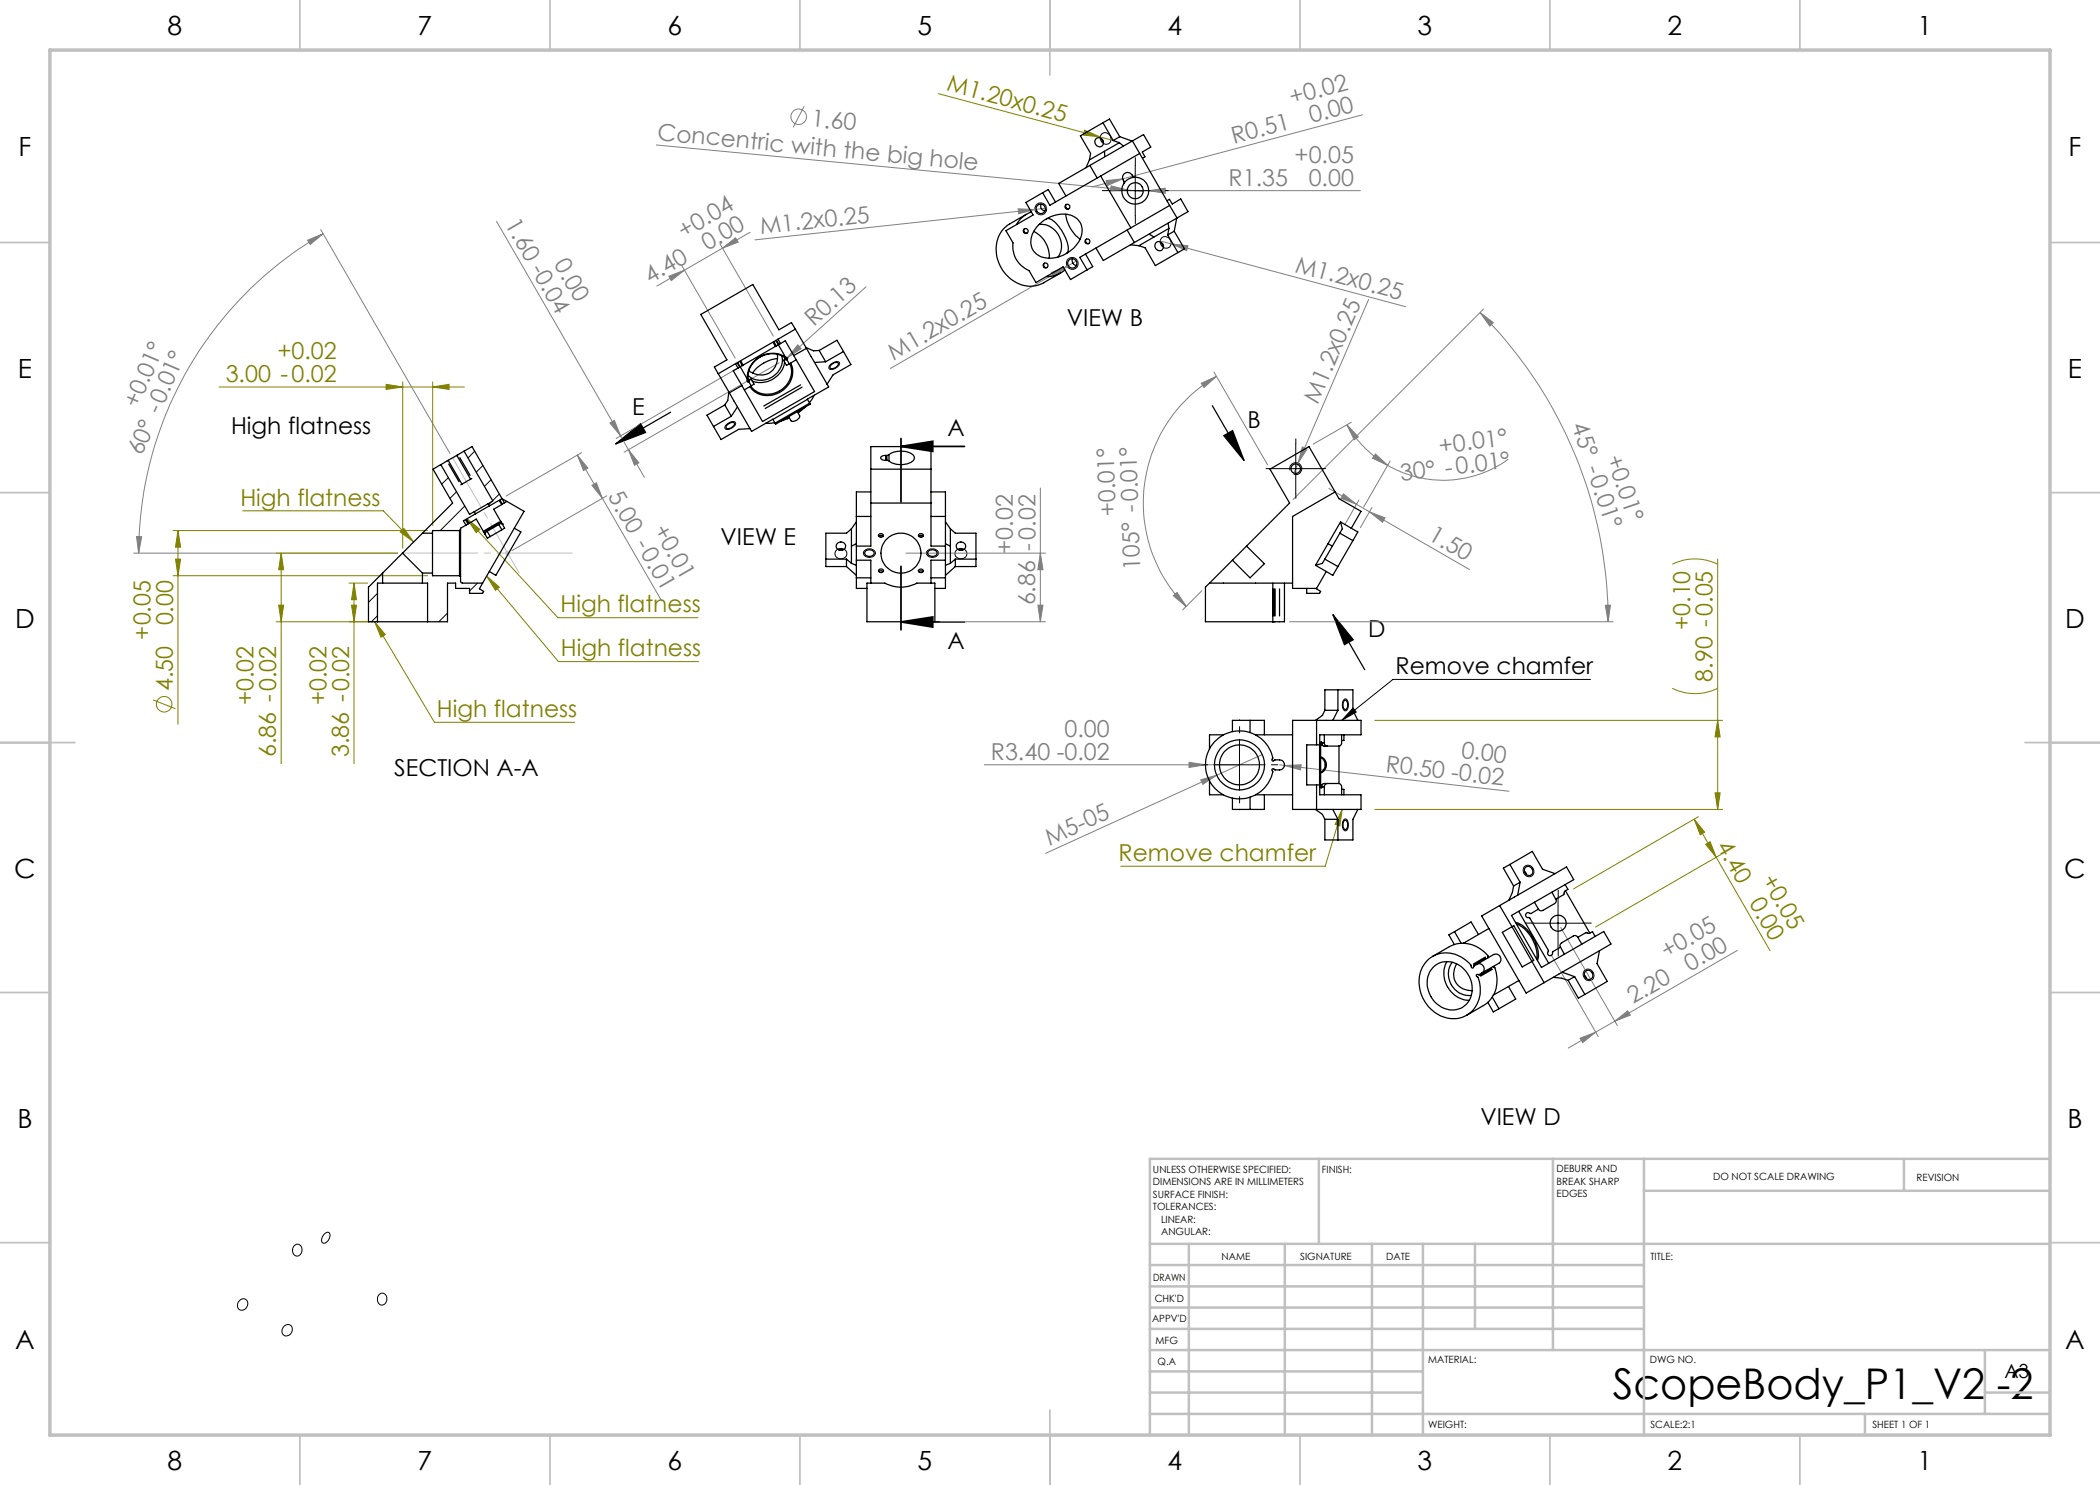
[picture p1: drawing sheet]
<svg xmlns="http://www.w3.org/2000/svg" width="420mm" height="297mm" viewBox="0 0 420 297" stroke-linecap="round" stroke-linejoin="round" font-family="sans-serif">
<g fill="none" stroke="#808000" stroke-width=".2">
<path d="M187.7 18.7l32.3 8.7M216.9 26l3.1 1.4-3.4-.4zM220 27.4l2.3 .6M43.8 77.4h49.1M77.2 76.9l3.3 .5-3.3 .5zM80.5 76.4v33.2M86.5 76.4v28.7M86.5 77.4l3.3-.5v1zM34.6 106.1h50.9M34.6 115.1h50.9M35.1 111.8h1l-.5 3.3zM35.6 106.1l.5 3.3h-1z"/>
<path d="M35.6 106.1v38.7M48.5 102.2h28.2l6 6.2M55.2 110.6h24.3M56.2 110.6l.5 3.3h-1zM56.2 110.6v42.1M69.8 116.6h3.7M70.8 116.6v36.1M70.8 116.6l.5 3.3h-1zM80 106.4l.8-.7 1.9 2.7zM93.4 103.7l2.6 2.2-.8 .6zM93.4 103.7l18.2 19.8h28M97.3 115.2l2.6 2.2-.8 .7z"/>
<path d="M97.3 115.2l14.4 17.1h28M334.5 112.9a10.2 10.2 0 0 1 9 0M343.5 111.8v50.1M30.6 140l4.5 1.7M55.2 124.4h19.3M55.7 121h1l-.5 3.4zM70.3 121h1l-.5 3.4zM74.9 124.4l2.1 2.5-.8 .6zM74.9 124.4l12 20.1h28M334.5 137.7a9.9 9.9 0 0 0 9 0M275 144.1h69.5M343 158.6h1l-.5 3.3z"/>
<path d="M343.5 144.1l.5 3.3h-1zM268.4 161.9l-.4 3.3-1-.3zM268.4 161.9l-3.4 11.3h-40.8M275 161.9h69.5M338.8 163.9l2.1 2.5-.9 .6zM338.8 163.9l4.5 7.6M339.7 163.3l-25 14.5M341.1 168.9l.9-.6 1.3 3.2zM343.3 171.5l10.7 18.6M344.1 171l-25 14.4"/>
<circle cx="32.8" cy="140.9" r="1.55"/>
</g>
<g fill="none" stroke="#808080" stroke-width=".2">
<path d="M131.3 29l94.2 9M160.8 21.2l-2.2 4.3M221.2 36.1l3.3-.3-3 1.3zM222.2 37.2l3.3 .8-3.4 .2zM224.5 35.8l-6.1 1.6M225.5 38l3.1 .3M227 38.1h45.1M229.7 38.1l3.3-.5v1.1zM272.5 23l-48 12.8M61.5 48l3.1-1.3-2.5 2.2zM64.1 45.9l25.9 44.8M64.6 46.7a73.8 73.8 0 0 0-36.9 63.9"/>
<path d="M99.3 44.3l24.8 42.9M133.8 55.2l3.1-1.2-2.6 2.1zM136.4 53.2l10.6 18.4M136.9 54l-5.5 3.2M144 48.8l10.7 18.4M144.5 49.6l-7.6 4.4M144.5 49.6l2.6-2 .5 .8zM150 46.5l-5.5 3.1M173.2 57.4l-15.8 14.2M203.6 41.8l3.4 .1-3.3 .9zM207 41.9l-56 6.1M209.3 41.6l-2.3 .3"/>
<path d="M210.3 54.5l3.1-1.2-2.6 2.1zM213.4 53.3l-35.3 20.4M215.5 52.1l-2.1 1.2M232 48.2l2.3 .6M234.3 48.8l3.3 .3-.3 1zM234.3 48.8l46.8 12.5M273.7 59.9l-14.1 32.7M147.7 73.5l-24.5 14.2M155.8 72.6l-31 17.8M157.4 71.6l-.1 .1M159.6 69l.6 .7-2.8 1.9zM240.2 76.7l3.1-1.4-2.5 2.2z"/>
<path d="M242.8 74.4l10.7 18.6M243.3 75.3a29.2 29.2 0 0 0-6.1 46M296 62.5l2.7 2-.7 .7zM296 62.5a87.5 87.5 0 0 1 25.6 61.9M296.7 61.8l-38.1 38.1M115.5 91l2.1 2.6-.9 .5zM115.5 91l5 8.7M116.3 90.5l-15.1 8.7M118.4 97.1l.9-.5 1.2 3.1zM120.5 99.7l11.8 20.5M121.4 99.2l-19 10.9M122 84.6l.9-.5 1.2 3.1z"/>
<path d="M124.1 87.2l1.6 2.8M125.7 90l3.2 5.5M125.7 90l2.1 2.6-.9 .5zM208.1 97.6v26.8M259.6 92.6l-.9 2.3M260.5 89.4l.9 .4-1.8 2.8zM265.8 97.7l5.5 3.2M268.7 98.8l2.6 2.1-3.1-1.2zM269.4 84.9l2.3 2.5-.9 .5zM269.4 84.9a22.8 22.8 0 0 0 8.1 8.2M270.3 84.5l-7.7 4.3M275.1 90.8l2.4 2.3-3-1.5z"/>
<path d="M278 92.2l-5.3 9.2M301.7 91.8a22.1 22.1 0 0 1-24.2 1.3M26.7 110.6h52.8M27.3 107.3h1l-.6 3.3zM181.2 110.6h27.9M208.1 110.6l.5 3.3h-1zM234.7 119.2l.7-.7 1.8 2.8zM240.4 118.1l-3.9 3.9M271.3 100.9l2.6 1.5M271.8 100l-2.8 4.9M273.9 102.4l3.1 1.2-.5 .9zM273.9 102.4l20 11.5"/>
<path d="M274.4 101.5l-2.3 4M188 124.4h21.1M207.6 121h1l-.5 3.4zM257.9 124.4h64.8M321.1 121.1l1-.1-.5 3.4zM196.9 153h51M237.8 152.5l3.3 .5-3.3 .5zM240.1 156l3.2-1-2.7 1.9zM243.3 155l-34.2 15.7M252.4 150.9l-9.1 4.1M255.9 153l1 .1M256.9 153.1l3.3-.1-.1 1z"/>
<path d="M256.9 153.1l44.9 5.2M310.2 190.9l9.5 16.4M312.1 185.5l11.4 19.6M347.5 190.1l-24.6 14.2M316 207.6l3.1-1.2-2.6 2.1zM319.1 206.4l-5.4 3.2M322.9 204.3l-3.8 2.1M322.9 204.3l2.6-2.1 .6 .8z"/>
<circle cx="159.7" cy="23.3" r="1.56"/>
</g>
<path d="M123.1 88.8l5-4.1 1 1.8zM134.1 82.4l-11 6.4M242.5 81.1l6.3 11M244.8 87.1l1.7-1 2.3 6zM266.6 122.9l4.1 5-1.8 1zM266.6 122.9l6.3 11" fill="none" stroke="#000" stroke-width=".25"/>
<path d="M180.2 89.3l6.3-1v2zM180.2 89.3h12.7M180.2 87.7v12.7M180.2 113.3v12.7M180.2 124.4l6.3-1v2zM180.2 124.4h12.7" fill="none" stroke="#000" stroke-width=".35"/>
<path d="M101 110.6h1M101.1 110.3l.7 .7M101.5 110.1v1M101.8 110.3l-.7 .7" fill="none" stroke="#c0c0c0" stroke-width=".2"/>
<g fill="none" stroke="#000" stroke-width=".2">
<path d="M220.3 26.8a1.14 1.14 0 0 1 1.8 .5 1.14 1.14 0 0 1-.9 1.6 1.28 1.28 0 0 1-.9-2.1zM222 38.1h10.1M227 33.1v10M232.3 47.6a1.17 1.17 0 0 1 1.7 .4 1.17 1.17 0 0 1-.5 1.6 1.27 1.27 0 0 1-1.3-.6 1.27 1.27 0 0 1 .1-1.4zM166.2 72.8l.9-.4a.53 .53 0 0 1 .8 .1 .53 .53 0 0 1-.3 .8 1.35 1.35 0 0 1-1.8 .4v-.3zM145.4 84.8l.9-.5a.56 .56 0 0 1 .8 .3 .56 .56 0 0 1-.4 .8 1.2 1.2 0 0 1-1.7 .3v-.4zM254.1 93.7h10.1M258 94a1.2 1.2 0 0 1 1-1.5 1.2 1.2 0 0 1 1.3 1.3 1.2 1.2 0 0 1-1.5 1.1M259.2 88.8v9.9M167.2 110.1a1.14 1.14 0 0 1 1.6-.3 1.14 1.14 0 0 1 .3 1.6 1.15 1.15 0 0 1-1.5 .2 1.15 1.15 0 0 1-.4-1.5zM172.8 110.2a1.29 1.29 0 0 1 1.3-.4 1.29 1.29 0 0 1 1 .9 1.31 1.31 0 0 1-1.3 .8 1.31 1.31 0 0 1-1.1-.9zM185.5 110.1a1.31 1.31 0 0 1 2.2 .5 1.25 1.25 0 0 1-1.3 .9 1.25 1.25 0 0 1-1.1-1z"/>
<path d="M191.2 110.1a1.13 1.13 0 0 1 1.7-.2 1.13 1.13 0 0 1 .1 1.6 1.14 1.14 0 0 1-1.5 .1 1.14 1.14 0 0 1-.3-1.5zM318.1 135.9h-39.5l-10.2 8.2M242.9 153h10M247.9 148v10M268.7 140l.1-.1a.47 .47 0 0 1 .5-.1 .47 .47 0 0 1 .3 .6 1.42 1.42 0 0 1-.5 1.8 1.52 1.52 0 0 1-.4-2.2zM270.6 141.6l.7 .8-2.9 1.7zM268.8 163.9h.1a.57 .57 0 0 1 .6 .1 .57 .57 0 0 1 .1 .5 1.18 1.18 0 0 1-.6 1.7 1.7 1.7 0 0 1-.2-2.3zM304.9 173.3a1.16 1.16 0 0 1 1.7 .4 1.16 1.16 0 0 1-.7 1.7 1.26 1.26 0 0 1-1.1-.7 1.26 1.26 0 0 1 .1-1.4zM311.6 179.6v10M306.6 184.6h10M316.9 194.1a1.17 1.17 0 0 1 1.8 .4 1.17 1.17 0 0 1-.8 1.6 1.29 1.29 0 0 1-1-2zM48.1 260a.98 .98 0 0 1 1.3 .2 .98 .98 0 0 1-.1 1.3 .99 .99 0 0 1-1.5 .4 .99 .99 0 0 1-.1-1.5z"/>
<path d="M58.8 249.2a.98 .98 0 0 1 1.3-.1 .98 .98 0 0 1 .3 1.3 .95 .95 0 0 1-1.2 .8 .95 .95 0 0 1-.7-1.2zM64.7 246.9l.1-.1a.64 .64 0 0 1 1-.3 .64 .64 0 0 1 .1 1 1.16 1.16 0 0 1-1.4 1l-.2-.6zM75.8 258.9a.97 .97 0 0 1 1.2-.1 .97 .97 0 0 1 .4 1.2 .96 .96 0 0 1-1.1 1 .96 .96 0 0 1-.8-1.2zM56.9 265.2a1 1 0 0 1 1.4 0 1 1 0 0 1-.1 1.5 .99 .99 0 0 1-1.4 .3 .99 .99 0 0 1-.2-1.4z"/>
<circle cx="208.2" cy="41.7" r="1.18"/>
<circle cx="214.5" cy="52.7" r="1.17"/>
</g>
<path d="M80.5 110.6h33.9" fill="none" stroke="#c0c0c0" stroke-width=".2" stroke-dasharray="15.2 1.3 1.3 1.3" stroke-dashoffset=".2"/>
<path d="M90.5 91.6l13.3 23" fill="none" stroke="#c0c0c0" stroke-width=".2" stroke-dasharray="15.2 1.3 1.3 1.3" stroke-dashoffset="3.8"/>
<g fill="none" stroke="#c0c0c0" stroke-width=".35">
<path d="M60 0v10M110 0v10M160 0v10M210 0v15M260 0v10M310 0v10M360 0v10M0 48.5h10M410 48.5h10M0 98.5h10M410 98.5h10M0 148.5h15"/>
<path d="M405 148.5h15M0 198.5h10M410 198.5h10M0 248.5h10M410 248.5h10M60 287v10M110 287v10M160 287v10M210 282v15M260 287v10M310 287v10M360 287v10"/>
</g>
<g fill="none" stroke="#c0c0c0" stroke-width=".5">
<path d="M263.8 231.8v17M310.6 231.8v38.2M328.8 231.8v55.2M328.8 238.2h81.2M380.8 231.8v6.4M410 231.8h-180v55.2M230 248.8h180M230 257.3h98.8M230 253h98.8M237.8 248.8v38.2M257 248.8v38.2M274.4 248.8v38.2"/>
<path d="M284.6 248.8v38.2M295 248.8v17M230 265.8h98.8M230 261.5h98.8M230 278.5h54.6M230 274.3h54.6M230 270h180M397 278.5h13M397 270v12.8M230 282.8h180M373 282.8v4.2"/>
</g>
<path d="M10 10h400v277h-400z" fill="none" stroke="#c0c0c0" stroke-width=".7"/>
<path d="M222.1 38.1h-1.6M227.1 33.1v-1.6M232.1 38.1h1.6M227.1 43.1v1.6M254.2 93.7h-1M259.2 88.7v-.9M259.2 98.7v1M264.2 93.7h.9M311.6 179.6v-1.6M306.6 184.6h-1.6M311.6 189.6v1.6M316.6 184.6h1.6" fill="none" stroke="#000" stroke-width=".2" stroke-dasharray="15.2 1.3 1.3 1.3"/>
<path d="M242.9 153h-4M247.9 148v-4M247.9 158v4M252.9 153h4" fill="none" stroke="#000" stroke-width=".2" stroke-dasharray="15.2 1.3 1.3 1.3" stroke-dashoffset="15.1"/>
<path d="M244.8 87.1l1.7-1 2.3 6zM266.6 122.9l4.1 5-1.8 1zM123.1 88.8l5-4.1 1 1.8z" fill="#000"/>
<path d="M74.9 124.4l2.1 2.5-.8 .6zM80 106.4l.8-.7 1.9 2.7zM97.3 115.2l2.6 2.2-.8 .7zM93.4 103.7l2.6 2.2-.8 .6z" fill="#808000"/>
<path d="M180.2 89.3l6.3-1v2zM180.2 124.4l6.3-1v2z" fill="#000"/>
<g fill="#808080">
<path d="M118.4 97.1l.9-.5 1.2 3.1zM115.5 91l2.1 2.6-.9 .5z"/>
<path d="M61.5 48l3.1-1.3-2.5 2.2zM27.3 107.3h1l-.6 3.3z"/>
</g>
<g fill="#808000">
<path d="M216.9 26l3.1 1.4-3.4-.4z"/>
<path d="M343.5 144.1l.5 3.3h-1zM343 158.6h1l-.5 3.3z"/>
<path d="M338.8 163.9l2.1 2.5-.9 .6zM341.1 168.9l.9-.6 1.3 3.2z"/>
</g>
<g fill="#808080">
<path d="M222.2 37.2l3.3 .8-3.4 .2z"/>
<path d="M237.8 152.5l3.3 .5-3.3 .5z"/>
<path d="M203.6 41.8l3.4 .1-3.3 .9z"/>
<path d="M221.2 36.1l3.3-.3-3 1.3z"/>
<path d="M240.1 156l3.2-1-2.7 1.9z"/>
<path d="M210.3 54.5l3.1-1.2-2.6 2.1z"/>
<path d="M159.6 69l.6 .7-2.8 1.9z"/>
<path d="M260.5 89.4l.9 .4-1.8 2.8z"/>
<path d="M234.3 48.8l3.3 .3-.3 1z"/>
<path d="M256.9 153.1l3.3-.1-.1 1z"/>
<path d="M229.7 38.1l3.3-.5v1.1z"/>
<path d="M321.1 121.1l1-.1-.5 3.4zM296 62.5l2.7 2-.7 .7z"/>
<path d="M269.4 84.9l2.3 2.5-.9 .5zM275.1 90.8l2.4 2.3-3-1.5z"/>
<path d="M144.5 49.6l2.6-2 .5 .8zM133.8 55.2l3.1-1.2-2.6 2.1z"/>
<path d="M322.9 204.3l2.6-2.1 .6 .8zM316 207.6l3.1-1.2-2.6 2.1z"/>
<path d="M207.6 121h1l-.5 3.4zM208.1 110.6l.5 3.3h-1z"/>
<path d="M240.2 76.7l3.1-1.4-2.5 2.2zM234.7 119.2l.7-.7 1.8 2.8z"/>
<path d="M122 84.6l.9-.5 1.2 3.1zM125.7 90l2.1 2.6-.9 .5z"/>
<path d="M268.7 98.8l2.6 2.1-3.1-1.2zM273.9 102.4l3.1 1.2-.5 .9z"/>
</g>
<path d="M270.6 141.6l.7 .8-2.9 1.7z" fill="#000"/>
<g fill="#808000">
<path d="M268.4 161.9l-.4 3.3-1-.3zM77.2 76.9l3.3 .5-3.3 .5zM86.5 77.4l3.3-.5v1z"/>
<path d="M55.7 121h1l-.5 3.4zM56.2 110.6l.5 3.3h-1z"/>
<path d="M70.8 116.6l.5 3.3h-1zM70.3 121h1l-.5 3.4zM35.6 106.1l.5 3.3h-1zM35.1 111.8h1l-.5 3.3z"/>
</g>
<g fill="none" stroke="#000" stroke-width=".25">
<path d="M208.5 38.6l-3.3 1.9 1.4 2.5-5.4 3.1 1.4 2.5a5.2 5.2 0 0 0 3.2 5.5l1.4 2.4 5.4-3.1 1.5 2.5 3.3-1.9M208.5 38.6l1.2-.7 1.4 2.5M217.9 32l-.7 1.5M218 33.1l1.4 2.5M219.2 27.8a.92 .92 0 0 1 1.4 .3 .92 .92 0 0 1-.6 1.3 1.02 1.02 0 0 1-.8-1.6zM220.1 35.2l6.1 10.4M220.1 35.2l-10.1 5.9-1.5-2.5M220.3 27.7l.4 .7M220.6 24.5l-4.5 2.7 2 3.5-.2 1.3M220.6 24.5l2 3.6M220.6 24.5l1.3-.7 2 3.5M220.9 30.4v.8"/>
<path d="M222.6 28.1l1.3 .4M223.9 28.5l-6 3.5M223.9 28.5l.8 .7M223.9 27.3l-1.3 .8M223.9 27.3l2.5 .9M226.5 28.2l7.4 12.9M226.5 28.2l-14.8 8.5 1.5 2.5M226.5 28.2l2.2-1.3 1.5 2.5-1.7 1 .5 1-.5 .2M227 35.5l-.3-.2a1.07 1.07 0 0 0-1.3-.8 1.07 1.07 0 0 0-.8 1.3l.2 .5v.4M227 35.5a2.69 2.69 0 0 1 2.7 3.1 2.69 2.69 0 0 1-3.6 2 2.69 2.69 0 0 1-1.3-3.9M227 35.5a2.69 2.69 0 0 0-2.2 1.2M227.9 30.7l-7.8 4.5"/>
<path d="M204.9 45.7a.52 .52 0 0 0-.1 .6 .52 .52 0 0 0 .6 .3M205.3 42.9l-3.3 1.9a6.3 6.3 0 0 0-1.7 8.8 6.4 6.4 0 0 0 8.4 2.9l3.4-1.9M206.3 42.4a5.2 5.2 0 0 0-3 2.5M206.8 46.3a5.7 5.7 0 0 1 3 5.3M207.8 44.9a4.2 4.2 0 0 1 3.9 2.1 4.2 4.2 0 0 1-.1 4.4M208.2 40.8a.96 .96 0 0 0 .8 1.4M208.9 52.6a.5 .5 0 0 0-.1 .7 .5 .5 0 0 0 .6 .2M209.3 43.8a5.2 5.2 0 0 0-3 5.6 3.7 3.7 0 0 0 4.5 2.2l1.3-.3 1.2-.6M209.3 43.8a5.4 5.4 0 0 1 6.1-.1 3.7 3.7 0 0 1-.1 5.3l-.6 .6-1.4 1.1M209.3 43.8a2.12 2.12 0 0 1 2.2 1.1 7.7 7.7 0 0 1 2.1 5.4l-.3 .4M213 54a5.1 5.1 0 0 1-3.7 1.3M213.1 42.9a7.1 7.1 0 0 0 2.9 4.9"/>
<path d="M213.3 40.9a.5 .5 0 0 0-.1 .6 .5 .5 0 0 0 .6 .2M214.5 51.7a.93 .93 0 0 0 .8 1.4M217.1 50.8l1.4 2.5-1.1 .7M217.3 47.8a.51 .51 0 0 0-.1 .6 .51 .51 0 0 0 .6 .3M225.4 46l1.5 2.5M226.1 49l1.7 .1M226.2 45.6l-10.2 5.9 1.4 2.5M226.9 48.5l-6.2 3.6-1.5-2.5M227.8 49.1l1.2 .5 2.1 3.5 4.5-2.6M229.9 46.9l.8 .4M231.2 48.5a.91 .91 0 0 1 1.4 .4 .91 .91 0 0 1-.6 1.3 1 1 0 0 1-.9-.6 1 1 0 0 1 .1-1.1zM232.3 48.5l.4 .7"/>
<path d="M233.4 40.1l.5-.2 .6 .9 1.6-1 1.5 2.5-2.2 1.3M233.5 47l2.1 3.5M233.6 44.6l.2 1.1M233.8 45.7l-6 3.4M233.8 45.7l-.3 1.3M233.9 41.1l-7.7 4.5M233.9 41.1l1.5 2.5M234.8 46.2l-1.3 .8M234.8 46.2l2.1 3.6-1.3 .7M235.3 43.6l-.5 2.6M235.4 43.6l-8.5 4.9M143.7 74.8l2.2 3.8"/>
<path d="M145.8 78.4l-.2 1.7-.6 .9M145.9 78.6l1.6 2.8M147.1 72.7l-3.4 2.1M147.1 72.7l.5 .9M147.5 72.7l.3 .6M147.5 72.5l.6 .9M147.6 73.6l-1 .6 1.8 2.9M148 72.4l.4 .6M148.1 73.4l-.5 .2M148.1 73.4l1.4 2.5M148.2 72.3l.4 .6M148.4 77.1l-2.5 1.5"/>
<path d="M149.5 75.9a.25 .25 0 0 0-.1 .3 .25 .25 0 0 0 .4 .1M149.5 75.9l.1 .5M149.6 75.7l.4 .2M149.8 76.3l.1-.3 .3-.2 .6 1-1.9 1.2M149.8 76.4l.4 .6M154.7 68.5l.3 .7M154.8 68.4l.4 .7M155.2 68.1l.5 .9M155.4 68.2l.3 .6M155.5 70.9a3.5 3.5 0 0 1-1.5 3.6 3.5 3.5 0 0 1-4-.1l-.2-.2M155.5 71.7a7.1 7.1 0 0 0-5 2.9M155.6 67.8l-8.5 4.9"/>
<path d="M155.6 67.8l.5 .9M155.7 69l1.4 2.5a.28 .28 0 0 1 .4 .1 .28 .28 0 0 1-.1 .4 .28 .28 0 0 1-.4-.1l-.3 .2 .6 1 1.9-1.1M155.7 69l-7.6 4.4M156.1 68.7l-.4 .3M156.1 68.7l1-.5 1.7 2.9M156.4 71.2a4.2 4.2 0 0 1-5.4 4.7l-.6-.3-.8-.5M156.9 72.5a4.9 4.9 0 0 1-6.4 3.7M157 71.5v.4M157.4 71.9a4.7 4.7 0 0 0-5.3-.6 4.7 4.7 0 0 0-2.4 4.8l.1 .2M157.4 72.1l.4 .6M157.5 71.8a5 5 0 0 0-5.3-.6 5 5 0 0 0-2.7 4.6M157.9 72.7a4.5 4.5 0 0 1-3.5 6.1 4 4 0 0 1-4.2-1.6"/>
<path d="M158.1 72.6a4.7 4.7 0 0 1-3.8 6.5 4.1 4.1 0 0 1-4.3-1.8M158.8 71.1l4.1 7.2-10.4 6-4.1-7.2M159.1 65.8l-.8-1.3-2.5 1.5-5.2-9.1-10.4 6 5.2 9.1-2.5 1.4 .8 1.4M159.1 65.8l-3.5 2M159.1 65.8l2.2 3.9M160.1 77l-7.3 4.2M160.4 77.4l-7.4 4.3M161.2 69.5l1.5 .7 1.1-.1M161.3 69.7l-2.5 1.4M161.3 69.7l1.6 2.8M161.5 79.9l-6.9 4M161.5 79.9l.4 .7"/>
<path d="M162.8 79.1l-.9 1.4M162.9 72.5l2.5 4.3M163.8 70.1l1.3 2.3M163.8 70.1l3.6-2.1 1.3 2.3M165.1 72.4l-2.2 .1M165.4 76.8l.3 .6-4.2 2.5M166.2 73.1a.95 .95 0 0 1 1.5-.4 1.24 1.24 0 0 1-1.7 .9zM168.7 70.3l1.5 2.6-3.6 2.1-1.2 1.8M168.7 70.3l-3.6 2.1M88.2 92.9l5.7 10 1-.6M88.2 92.9l-1.6 .9 3.9 6.8-6 6M89.6 92.1l-1.4 .8"/>
<path d="M89.6 92.1l2.8 4.7M89.7 92.8l2.1 3.5M91.4 91.1l-1.8 1M91.4 91.1l2.7 4.7M92 91.5l2 3.6M92.8 90.2l-1.4 .9M92.8 90.2l1.6-.9 6 10.4M92.8 90.2l5.8 10-1 .5M94.4 95.7l-2.3 1.3M100.4 99.7l-2.5 1.5M100.4 99.7l1 .6M100.5 99.8l.3 .7"/>
<path d="M142.7 85.3l1.5 2.6 3.5-2 2.3-.2M145 81l1.3 2.3M145 81l-3.6 2 1.3 2.3M145.5 84.9l.2-.1a.79 .79 0 0 1 1.2-.1 1.26 1.26 0 0 1-1.7 .9l.1-.4zM146.3 83.3l-3.6 2M147.5 81.4l2.5 4.3M147.5 81.4l-1.2 1.9M154.6 83.9l-4.3 2.4-.3-.6M154.6 83.9l.4 .7M155 84.5l-1.8 .1M157.4 83.6l.1 .1M157.6 83.5v.1"/>
<path d="M157.8 83.5l-.2 .2-1.4 .5M159.5 82.3l.4 .8a1.24 1.24 0 0 1-1.7 1l-.5-.8M159.7 82.3v.1M159.8 82.2l.1 .1M161 81.4l-1.1 1h-.4M161.9 80.6l-6.9 4M161.9 80.6l.2 .2-7 4-.1-.2M174.2 98.4h-2.9v19.3h2.1M174.2 93.8h12M176.2 91.4l.4-.2 .8-.1a4.5 4.5 0 0 1 5.3 0 .97 .97 0 0 1-.7 1.5 4.9 4.9 0 0 1-4.6-.5 .9 .9 0 0 1-1.3-.6zM177.1 91.2v.7M177.4 91.2v.7"/>
<path d="M177.8 91.1v.9M186.2 98.4h2.9v19.3h-2.1M267 98.4l-8.5 4.9v14.4h4.8M76.5 116.6h8M76.5 116.6h-1v7.8M76.5 114.6l-2.8 2.8v7h1.8M76.5 114.6v2M80.5 110.6l4 4M80.5 110.6l-4 4M84.5 106.6l-4 4M84.5 116.6h1v7.8M84.5 106.6h2"/>
<path d="M84.5 114.6v2M84.5 114.6h2M86.5 106.6v8M86.5 114.6v.5h5.4M91.9 106.1v9M91.9 106.1h-5.4v.5M91.9 115.1l.2 .2M92.1 105.9h.1M92.1 105.9l-.2 .2M92.1 115.3v1l.3 .3h4.1M92.1 105.9v9.4M93.2 104l.3 .7"/>
<path d="M93.2 105l2-1.2 1.8 3M93.2 105l-1.1 .7v.2M93.3 103.9l.4 .7M94.9 102.3l.2 .5M95.1 102.8l-2.4 1.4 .5 .8M96.5 116.6l-.6 1.2 .8 .5-.2 .4h-2.6v-1h-2.8v-1.1h-1.6v7.8h-4M97.5 106.4l.5 .8M97.6 100.7l-2.7 1.6M97.6 100.7l.3 .5M97.9 101.2l-2.8 1.6M99.8 105.1l.5 .7M99.9 100.2l.4 .6"/>
<path d="M99.9 104.4l-3 1.7M100 104.6l-3 1.7M100 100.1l.4 .6M100.5 104.8h.1M100.5 104.8l-.3-.1-3.1 1.7-.2 .2 .1 .2M100.5 104.8l.4 .9-3.3 1.9h-.1l-.5-.8M101.4 100.3l-2.7 1.5 1.8 3M101.4 100.3l3.4 2-8.3 14.3M102.9 105.7l1.3 .7-5 8.7-1.3-.8M165.2 111.8h4.1M167.5 108.7a.88 .88 0 0 1 1.4 0 .88 .88 0 0 1-.4 1.3 .85 .85 0 0 1-1.1-.3 .85 .85 0 0 1 .1-1zM167.8 110l.4-.1 .4 .1"/>
<path d="M169.3 113.3l2 1.8M169.3 111.8v1.5M169.3 111.8l1 .9M170.3 112.7l1 .4M170.3 105.8v6.9M170.3 105.8l-1 .8h-4.1v6.7h4.1M171.2 108.8l-.8 .4M171.3 109.2h2.9v-19.9h12v19.9h2.9M171.3 112h2.9v4.6M171.3 115.6h2.9M171.3 103.3h2.9M171.3 104.4l-1 1.4"/>
<path d="M173.1 110.2a.92 .92 0 0 1 1.1-.3 .92 .92 0 0 1 .6 .9 1.04 1.04 0 0 1-1.9-.2zM174.2 116.6h-.8v7.8h13.6v-7.8h-.8M174.2 116.6h2.8a6.7 6.7 0 0 0 6.4 0h2.8M174.2 100.6h12M175.8 107.2a.6 .6 0 0 1 .8 0M175.8 106.9a.45 .45 0 0 1 .6-.2 .45 .45 0 0 1 .2 .6 .45 .45 0 0 1-.6 .1 .45 .45 0 0 1-.2-.5zM175.8 114.3a.6 .6 0 0 1 .8 0M175.8 113.9a.49 .49 0 0 1 .6-.1 .49 .49 0 0 1 .3 .5 .47 .47 0 0 1-.6 .2 .47 .47 0 0 1-.3-.6zM183.7 106.9a.44 .44 0 0 1 .7-.2 .44 .44 0 0 1 .1 .7 .47 .47 0 0 1-.6 0 .47 .47 0 0 1-.2-.5zM183.7 114a.48 .48 0 0 1 .6-.2 .48 .48 0 0 1 .3 .5 .47 .47 0 0 1-.5 .2 .47 .47 0 0 1-.4-.5zM183.7 114.3a.64 .64 0 0 1 .9 0M183.8 107.2a.6 .6 0 0 1 .8 0"/>
<path d="M185.7 110.2a.92 .92 0 0 1 1.1-.3 .92 .92 0 0 1 .6 .9 1.04 1.04 0 0 1-1.9-.2zM186.2 115.6h2.9M186.2 103.3h2.9M189.1 112h-2.9v4.6M189.1 104.4l1 1.4M189.2 108.8l.8 .4M190.1 105.8v6.9M190.1 112.7l-1 .4M190.1 105.8l1 .8h4.1v6.7h-4.1M191.1 111.8v1.5M191.1 113.3l-2 1.8M191.1 111.8l-1 .9"/>
<path d="M191.1 111.8h4.1M191.5 108.7a.89 .89 0 0 1 1.3-.1 .89 .89 0 0 1-.1 1.4 .88 .88 0 0 1-1.2-.2 .88 .88 0 0 1 0-1.1zM191.8 110l.4-.1 .4 .1M241.9 116.6h16.6M241.9 116.6l-.8 .8v7h13.5M249.3 109.2l3.6 3.5-2.9 2.9-3.5-3.6M254.6 116.6v7.8M254.8 117.8v5.4M255 117.8v5.4M255.9 117.8v5.4M256.9 116.6v7.8h-2.3M261.3 117.7v1h2.6l.2-.4-.8-.6"/>
<path d="M263.1 113.1l2.2 1.2M265 111.8l2.6 1.5M265 111.8l-.5 .9-1.4 .4M265.3 114.3l-2 3.4M265.7 108.8l.7 .4M268 106.6l2.6 1.5M268 106.6l-3 5.2M268.1 104.4l.4 1.4-.5 .8M268.1 104.4l2.2 1.3M268.1 104.4l-5 8.7M270.3 105.7l1.3 .7-1 1.7M270.3 105.7l1.9-3.4-4.4-2.6-6-10.4-7.8 4.5 3.9 6.8-16 16"/>
<path d="M270.6 108.1l-4 7-1.3-.8M75.5 124.4h10M254.6 124.4h.1M267.6 138v4.1M241.9 156.2v2.8h2.8M242.9 148.3a6.8 6.8 0 0 1 6.9-1.9 6.8 6.8 0 0 1 4.7 5.3 .29 .29 0 0 0 .1 .5 .29 .29 0 0 0 .4-.2h.9a1.01 1.01 0 0 1 1 1 1.01 1.01 0 0 1-1 1h-.9a.33 .33 0 0 0-.5-.2 .33 .33 0 0 0 .1 .5 6.8 6.8 0 0 1-9.8 4.7 6.8 6.8 0 0 1-1.9-10.7zM244.7 147h-2.8v2.8M246.5 146.3v-2.2h6.4v2.9M250 144.1v2.4M250 159.4v2.5M251.1 147h7.4M251.1 159h7.4"/>
<path d="M252.9 159v2.9h-6.4v-2.3M261.3 149h2.8v8h-2.8zM263.3 144.1v4.9M263.3 157v4.9M263.9 149v8M263.9 149v-2h8.3v-2.9h-13.7v17.8h13.7v-2.9h-8.3v-2M263.9 157.4h.5M263.9 148.6h.5M264.1 157.4l.1 .2 .2-.1v-.1M264.1 148.6l.1-.3 .2 .3M264.1 151.4a1.64 1.64 0 0 1 1.2 1.6 1.64 1.64 0 0 1-1.2 1.5M264.1 151.5a1.68 1.68 0 0 1 0 3"/>
<path d="M264.2 157.5h.1M264.4 157.4v-.5l.4-.2h3a.68 .68 0 0 1 .5 .7v1.6M264.4 157.4h.4M264.4 148.6h.4M264.9 147v1.6a.61 .61 0 0 0 .5 .6M265 142.1v-4.1h5.6v4.1l1 2M265 142.1h2.6M265 142.1l-.5 1-1.4 1M265.4 156.7a.68 .68 0 0 0-.5 .7v1.6M267.6 142.1l-1 2M267.8 149.2v7.5M268.3 147v1.6a.61 .61 0 0 1-.5 .6h-3.1l-.4-.3 .1-.3"/>
<path d="M268.3 157.9h.5v1.1M268.8 147v1.1h-.5M268.9 140.1a.45 .45 0 0 1 .5 0 .45 .45 0 0 1 .1 .5 1.02 1.02 0 0 1-.5 1.3 1.29 1.29 0 0 1-.1-1.8zM263.1 161.9l1.4 1 .5 1M265 163.9h2.6M266.6 161.9l1 2M267.6 163.9v4.1M268.9 164.1a.63 .63 0 0 1 .6 .2 .63 .63 0 0 1 .1 .7 .62 .62 0 0 1-.1 .6 .62 .62 0 0 1-.6 .2 1.62 1.62 0 0 1 0-1.7zM271.6 161.9l-1 2v4.1h-5.6v-4.1M302 172.9l4.5-2.6 2 3.5 2.5 .9M302 172.9l2 3.6M302 172.9l-1.3 .7 2 3.6"/>
<path d="M302.7 177.2l-.2 1.3-.7 1.6M303.5 179l-7.2 4.2 8.9 15.4 7.2-4.2M304 176.5l-.5 2.5M304 176.5l-1.3 .7M304.9 174.2l.4 .7M305.1 173.5a.91 .91 0 0 1 1.4 .3 .91 .91 0 0 1-.7 1.3 1 1 0 0 1-.9-.6 1 1 0 0 1 .2-1zM310.4 178.4l.8 1.4M311 174.7l2.3-1.3 1.4 2.5-12.4 7.2 6 10.4 12.4-7.2 1.5 2.5-2.3 1.3M311 174.7l-7.5 4.3M311.2 179.8a.62 .62 0 0 1-.3 .9l-2.3 1.4a.65 .65 0 0 1-.9-.3M313 176.9l.6 1-.5 .2M313.1 178.1l-.2 .3-.2 .5-1.5 .9"/>
<path d="M313.1 178.1l4.9 8.5M286.6 193.5a4.4 4.4 0 0 1 6.8 1.1 4.7 4.7 0 0 1-1.3 7.1 5.1 5.1 0 0 1-6.6-4.4 4.6 4.6 0 0 1 1.1-3.8zM289.4 192.3a5.3 5.3 0 0 0 4.4 7.8M290.4 192.5a4.2 4.2 0 0 0-.1 4.5 4.2 4.2 0 0 0 4 2.1M290.9 186.3l1.3 2.4M290.9 186.3l3.3-1.9 1.5 2.5M290.9 186.3l-1.1 .7 1.1 1.9M291.3 192.8a3.4 3.4 0 0 0-.1 3.7 3.4 3.4 0 0 0 3.2 1.7M292.7 188.7a5.7 5.7 0 0 1 4.9 2.6v.3M292.7 188.7l-1.4 .1-.8 .3-4 2.2M295.5 192.8a1.01 1.01 0 0 1 1.2 .5 1.01 1.01 0 0 1-.3 1.3M295.5 192.8l-.8 .4a.3 .3 0 0 1-.3 .4 .3 .3 0 0 1-.1-.5 6 6 0 0 0-8.8-1.1 7 7 0 0 0 1 10.1 5.7 5.7 0 0 0 8.5-.6 6.2 6.2 0 0 0 .5-6.1 .25 .25 0 0 1-.2-.4 .25 .25 0 0 1 .4 0l.7-.4"/>
<path d="M295.5 192.8l3.3-1.9a1.03 1.03 0 0 1 1.2 .4 1.03 1.03 0 0 1-.2 1.3l-3.4 2M297.1 191.4l-2.4 1.4M297.1 191.6l-2.4 1.4M297.8 185.7l-5.1 3M298.3 193.7l-2.4 1.4M298.5 199.4l1.3 2.4M298.5 193.8l-2.4 1.4M298.6 193.3l.2 .1a6 6 0 0 1-.1 5.6M298.7 199l-.8 1.2-.7 .6-3.9 2.3M299.9 181.1l2.5 4.2M301.7 197.3l1.4 2.5-3.3 2M302.4 185.3l4 7"/>
<path d="M302.4 185.3l.4-.2 3.9 7-.3 .2M302.4 185.3l-1.9 1.2 3.9 6.9 2-1.1M303.1 184.5a5.1 5.1 0 0 1 3.3 2.6M303.3 184.8a7 7 0 0 1 4 7M303.7 182.3l6 10.3M303.8 196.1l-5.1 2.9M306.4 187.1l.4 .8M306.4 192.3l2.4 4.2M306.8 187.9a5.2 5.2 0 0 1 .7 4.2M306.9 180.4l.8 1.4M307.7 181.8l-1.6 .9a.56 .56 0 0 0-.7-.1 .56 .56 0 0 0-.2 .7 .56 .56 0 0 0 .7 .2l3.8 6.6a.55 .55 0 0 0 0 .8 .55 .55 0 0 0 .7 .1l.2-.7 1.5-.9M310.7 195.5l1.6 .1 1.3 .5"/>
<path d="M312.1 189.4l.8 1.4M312.4 194.4l2.5 .9M313.6 196.1l2.1 3.5 1.3-.7M314.9 195.3l2.1 3.6M314.9 195.3l-1.3 .8M315.6 187.5a.65 .65 0 0 0-1-.3l-2.3 1.4a.62 .62 0 0 0-.2 .8M315.6 187.5l.8 1.3M316.9 195l.4 .7M317.1 194.3a.91 .91 0 0 1 1.4 .4 .91 .91 0 0 1-.9 1.2 1.06 1.06 0 0 1-.5-1.6zM318 186.6l-.4 .1-.4-.2-1.6 1M318 186.6l.5-.3 .5 1M319.9 190.1l-.5 2.6 2.1 3.6-4.5 2.6"/>
<path d="M319.9 190.1l-7.5 4.3M297.6 200.5l1.1 1.9 1.1-.6"/>
<circle cx="227" cy="38.1" r="1.58"/>
<circle cx="205.1" cy="46.2" r=".48"/>
<circle cx="208.2" cy="41.8" r=".93"/>
<circle cx="209.1" cy="53.1" r=".5"/>
<circle cx="213.5" cy="41.3" r=".49"/>
<circle cx="214.5" cy="52.7" r=".93"/>
<circle cx="217.5" cy="48.3" r=".48"/>
<circle cx="259.1" cy="93.7" r=".96"/>
<circle cx="180.2" cy="110.6" r="4"/>
<circle cx="247.9" cy="153" r="5"/>
<circle cx="247.9" cy="153" r="4"/>
<circle cx="311.6" cy="184.7" r="1.61"/>
</g>
<path d="M89.7 95.5l-1.4 1.3M91.3 98.4l-1.3 1.3M94.9 90.2l-1.3 1.4M96.6 93.1l-1.4 1.3M98.2 96l-1.3 1.3M99.9 98.8l-1.4 1.3M75.5 118.7l-1.8 1.8M93 101.2l-4.9 4.9M95.5 116.6l-1.6 1.6M98.3 100.3l-.5 .6M75.5 123.2l-1.2 1.2M89.5 122.6l-1.7 1.8" fill="none" stroke="#000" stroke-width=".2"/>
<text font-size="8.5" x="322.5" y="279.7">ScopeBody_P1_V2 -2</text>
<g font-size="5.3">
<text x="33.5" y="7">8</text>
<text x="83.5" y="7">7</text>
<text x="133.5" y="7">6</text>
<text x="183.5" y="7">5</text>
<text x="233.5" y="7">4</text>
<text x="283.5" y="7">3</text>
<text x="333.5" y="7">2</text>
<text x="383.5" y="7">1</text>
<text x="3.7" y="31.2">F</text>
<text x="413.7" y="31.2">F</text>
<text x="3.6" y="75.5">E</text>
<text x="413.6" y="75.5">E</text>
<text x="3" y="125.5">D</text>
<text x="413" y="125.5">D</text>
<text x="2.8" y="175.5">C</text>
<text x="412.8" y="175.5">C</text>
<text x="3.5" y="225.5">B</text>
<text x="413.5" y="225.5">B</text>
<text x="3" y="269.7">A</text>
<text x="413" y="269.7">A</text>
<text x="33.5" y="294">8</text>
<text x="83.5" y="294">7</text>
<text x="133.5" y="294">6</text>
<text x="183.5" y="294">5</text>
<text x="233.5" y="294">4</text>
<text x="283.5" y="294">3</text>
<text x="333.5" y="294">2</text>
<text x="383.5" y="294">1</text>
</g>
<g font-size="4.7" fill="#808000">
<text x="189.2" y="18.1" transform="rotate(15 189.2 18.1)">M1.20x0.25</text>
<text x="55.5" y="71.8">+0.02</text>
<text x="45.1" y="76.3">3.00 -0.02</text>
<text x="48.1" y="101.1">High flatness</text>
<text x="34.6" y="125.1" transform="rotate(-90 34.6 125.1)">0.00</text>
<text x="112.1" y="122.5">High flatness</text>
<text x="30.1" y="127.9" transform="rotate(-90 30.1 127.9)">+0.05</text>
<text x="112.2" y="131.3">High flatness</text>
<text x="338" y="126" transform="rotate(-90 338 126)">+0.10</text>
<text x="342.5" y="136.3" transform="rotate(-90 342.5 136.3)">8.90 -0.05</text>
<text x="34.6" y="138.3" transform="rotate(-90 34.6 138.3)">4.50</text>
<text x="50.7" y="141.1" transform="rotate(-90 50.7 141.1)">+0.02</text>
<text x="65.3" y="141.1" transform="rotate(-90 65.3 141.1)">+0.02</text>
<text x="87.4" y="143.4">High flatness</text>
<text x="55.2" y="151.4" transform="rotate(-90 55.2 151.4)">6.86 -0.02</text>
<text x="69.8" y="151.4" transform="rotate(-90 69.8 151.4)">3.86 -0.02</text>
<text x="223.7" y="172.2">Remove chamfer</text>
<text x="343.2" y="169.2" transform="rotate(60 343.2 169.2)">4.40</text>
<text x="352.2" y="176" transform="rotate(60 352.2 176)">+0.05</text>
<text x="349.7" y="180.7" transform="rotate(60 349.7 180.7)">0.00</text>
</g>
<g font-size="4.7" fill="#808080">
<text x="258.4" y="21" transform="rotate(-15 258.4 21)">+0.02</text>
<text x="131.4" y="28" transform="rotate(5 131.4 28)">Concentric with the big hole</text>
<text x="162.1" y="25.3" transform="rotate(5 162.1 25.3)">1.60</text>
<text x="246.8" y="28.7" transform="rotate(-15 246.8 28.7)">R0.51</text>
<text x="262.3" y="24.6" transform="rotate(-15 262.3 24.6)">0.00</text>
<text x="258.9" y="32.6">+0.05</text>
<text x="245.7" y="37.1">R1.35</text>
<text x="261.7" y="37.2">0.00</text>
<text x="100.9" y="44.8" transform="rotate(60 100.9 44.8)">1.60 -0.04</text>
<text x="136.8" y="47.7" transform="rotate(-30 136.8 47.7)">+0.04</text>
<text x="152.2" y="46.8" transform="rotate(-6 152.2 46.8)">M1.2x0.25</text>
<text x="110.7" y="52.9" transform="rotate(60 110.7 52.9)">0.00</text>
<text x="141.5" y="50.2" transform="rotate(-30 141.5 50.2)">0.00</text>
<text x="130" y="56.8" transform="rotate(-30 130 56.8)">4.40</text>
<text x="258.8" y="54.3" transform="rotate(15 258.8 54.3)">M1.2x0.25</text>
<text x="162.8" y="65.4" transform="rotate(-42 162.8 65.4)">R0.13</text>
<text x="178.7" y="72.2" transform="rotate(-30 178.7 72.2)">M1.2x0.25</text>
<text x="27.6" y="81.9" transform="rotate(-67 27.6 81.9)">+0.01°</text>
<text x="263.6" y="80.9" transform="rotate(-67 263.6 80.9)">M1.2x0.25</text>
<text x="314.3" y="85.1" transform="rotate(71 314.3 85.1)">45° -0.01°</text>
<text x="28.4" y="91.3" transform="rotate(-67 28.4 91.3)">60° -0.01°</text>
<text x="288" y="90.7" transform="rotate(-7 288 90.7)">+0.01°</text>
<text x="321.2" y="91.5" transform="rotate(71 321.2 91.5)">+0.01°</text>
<text x="121.5" y="99.3" transform="rotate(60 121.5 99.3)">5.00 -0.01</text>
<text x="280.2" y="96.1" transform="rotate(-7 280.2 96.1)">30° -0.01°</text>
<text x="130.5" y="106" transform="rotate(60 130.5 106)">+0.01</text>
<text x="223.2" y="103.2" transform="rotate(-92 223.2 103.2)">+0.01°</text>
<text x="285.5" y="107.8" transform="rotate(30 285.5 107.8)">1.50</text>
<text x="202.6" y="110.8" transform="rotate(-90 202.6 110.8)">+0.02</text>
<text x="207.1" y="110.1" transform="rotate(-90 207.1 110.1)">-0.02</text>
<text x="228.1" y="114" transform="rotate(-92 228.1 114)">105° -0.01°</text>
<text x="207" y="121.1" transform="rotate(-90 207 121.1)">6.86</text>
<text x="212.9" y="147.5">0.00</text>
<text x="198.2" y="151.9">R3.40 -0.02</text>
<text x="277" y="154.3" transform="rotate(7 277 154.3)">R0.50 -0.02</text>
<text x="292.2" y="151.6" transform="rotate(7 292.2 151.6)">0.00</text>
<text x="209.9" y="169.2" transform="rotate(-25 209.9 169.2)">M5-05</text>
<text x="333.3" y="191.8" transform="rotate(-30 333.3 191.8)">+0.05</text>
<text x="338.1" y="194.4" transform="rotate(-30 338.1 194.4)">0.00</text>
<text x="326.6" y="200.9" transform="rotate(-30 326.6 200.9)">2.20</text>
</g>
<g font-size="4.7">
<text x="213.4" y="65.1">VIEW B</text>
<text x="126.4" y="83">E</text>
<text x="46.2" y="86.8">High flatness</text>
<text x="189.5" y="87.2">A</text>
<text x="249.5" y="85.6">B</text>
<text x="144.1" y="108.9">VIEW E</text>
<text x="189.5" y="129.7">A</text>
<text x="273.7" y="127.4">D</text>
<text x="279.1" y="134.8">Remove chamfer</text>
<text x="78.9" y="155.1">SECTION A-A</text>
<text x="296.1" y="225">VIEW D</text>
</g>
<text font-size="3.9" x="400.9" y="275.5">A3</text>
<g font-size="2">
<text x="230.6" y="234.6">UNLESS OTHERWISE SPECIFIED:</text>
<text x="230.6" y="237.1">DIMENSIONS ARE IN MILLIMETERS</text>
<text x="230.6" y="239.6">SURFACE FINISH:</text>
<text x="264.4" y="234.6">FINISH:</text>
<text x="311.3" y="234.5">DEBURR AND</text>
<text x="311.3" y="237">BREAK SHARP</text>
<text x="311.3" y="239.5">EDGES</text>
<text x="342.6" y="236">DO NOT SCALE DRAWING</text>
<text x="383.3" y="236.2">REVISION</text>
<text x="230.6" y="242.1">TOLERANCES:</text>
<text x="232.2" y="244.6">LINEAR:</text>
<text x="232.2" y="247.1">ANGULAR:</text>
<text x="244.3" y="252">NAME</text>
<text x="260" y="251.9">SIGNATURE</text>
<text x="277.2" y="251.9">DATE</text>
<text x="330.1" y="251.9">TITLE:</text>
<text x="230.6" y="256.1">DRAWN</text>
<text x="230.9" y="260.3">CHK'D</text>
<text x="230.4" y="264.4">APPV'D</text>
<text x="231.1" y="268.8">MFG</text>
<text x="231.5" y="273">Q.A</text>
<text x="285.6" y="272.5">MATERIAL:</text>
<text x="330" y="272.5">DWG NO.</text>
<text x="285.6" y="285.5">WEIGHT:</text>
<text x="330.1" y="285.6">SCALE:2:1</text>
<text x="374.5" y="285.6">SHEET 1 OF 1</text>
</g>
</svg>
